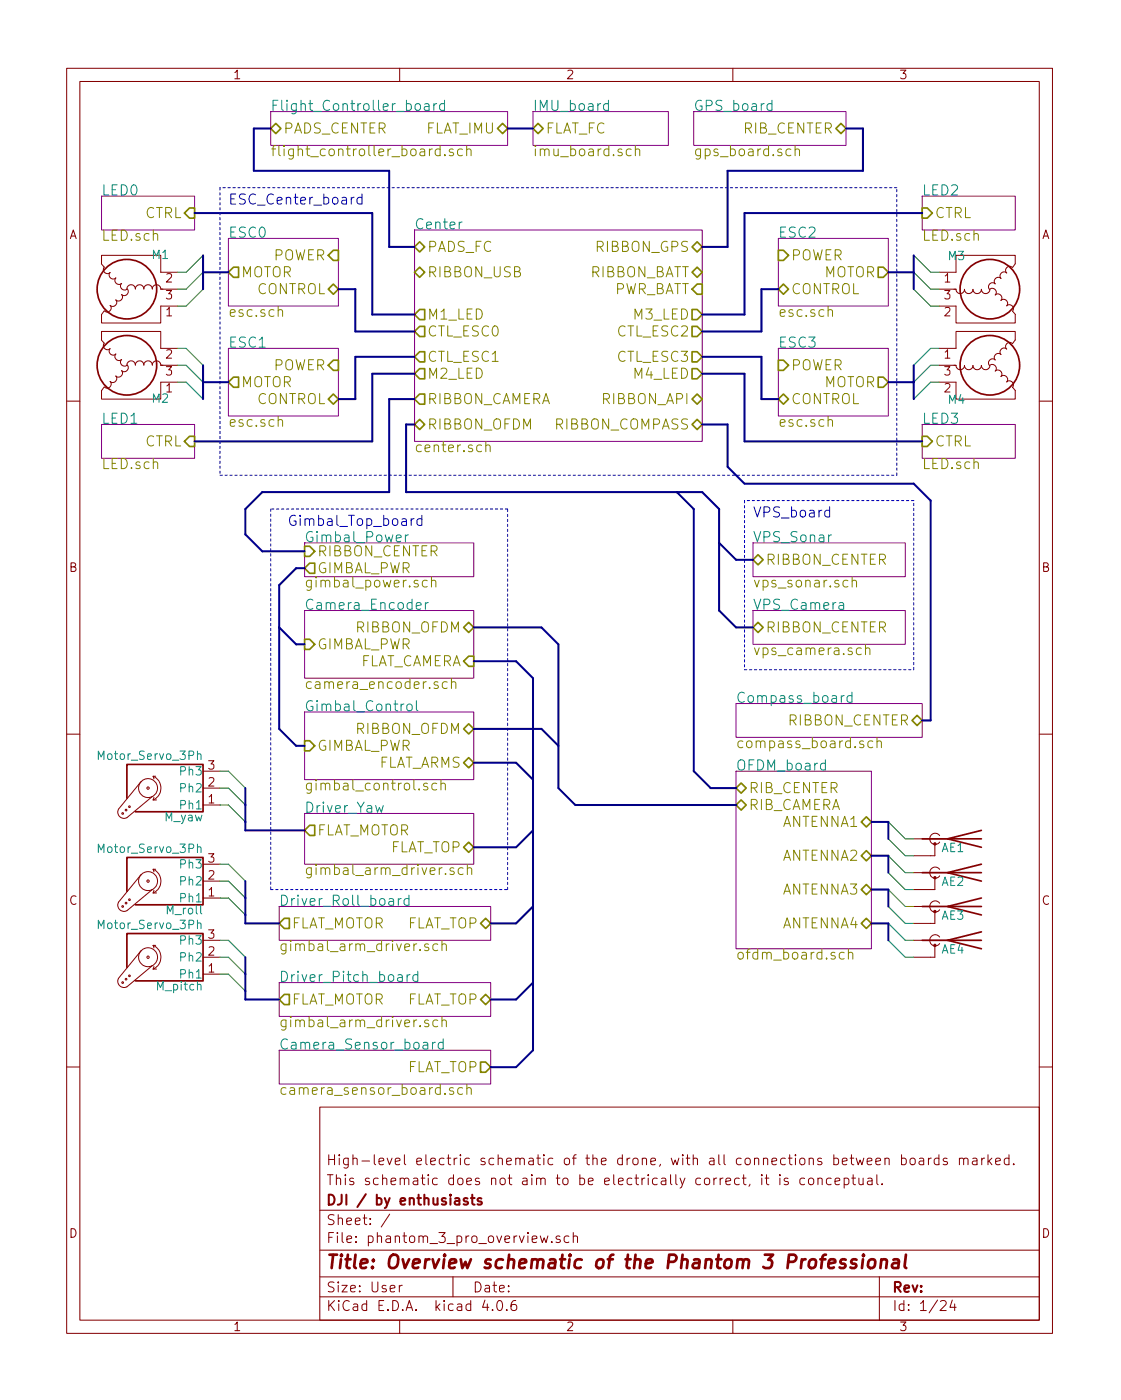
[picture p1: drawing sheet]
<svg xmlns="http://www.w3.org/2000/svg" width="168mm" height="210mm" viewBox="0 0 168 210" stroke-linecap="round" stroke-linejoin="round" font-family="sans-serif">
<g fill="none" stroke="#840000" stroke-width=".15">
<path d="M10 10.3h148v189.9h-148zM12 12.2h144v186.1h-144zM60 10.3v1.9M110 10.3v1.9M15.2 39.6l.4 .5a.62 .62 0 0 0 .1 .8 .62 .62 0 0 0 .8 0M15.2 39.6v-1.3h8.9v2.6h2.6M15.2 51l.4 .6M15.2 51v-1.2h8.9v2.5h2.6M15.6 51.5a.62 .62 0 0 0 .1 .8 .62 .62 0 0 0 .8 .1M16.5 52.3a.62 .62 0 0 0 .1 .9 .62 .62 0 0 0 .8 0M16.5 40.9a.62 .62 0 0 0 .1 .8 .62 .62 0 0 0 .8 .1M16.6 57.3a.62 .62 0 0 1-.1 .8 .62 .62 0 0 1-.8 0"/>
<path d="M16.6 45.9a.62 .62 0 0 1-.1 .8 .62 .62 0 0 1-.8 0M17.4 53.2a.62 .62 0 0 0 0 .8 .62 .62 0 0 0 .9 0M17.4 41.7a.62 .62 0 0 0 0 .8 .62 .62 0 0 0 .9 .1M17.4 56.5a.62 .62 0 0 1-.1 .8 .62 .62 0 0 1-.8 0M17.4 45a.62 .62 0 0 1-.1 .8 .62 .62 0 0 1-.8 .1M18.2 54a.62 .62 0 0 0 .1 .8 .62 .62 0 0 0 .8 0M18.2 42.6a.62 .62 0 0 0 .1 .8 .62 .62 0 0 0 .8 0M18.3 55.6a.62 .62 0 0 1-.1 .9 .62 .62 0 0 1-.8 0M18.3 44.2a.62 .62 0 0 1-.1 .8 .62 .62 0 0 1-.8 .1M19 54.8a.63 .63 0 0 1 .7-.6 .63 .63 0 0 1 .6 .6 .63 .63 0 0 1 .7-.6 .63 .63 0 0 1 .6 .6 .63 .63 0 0 1 .6-.6 .63 .63 0 0 1 .7 .6 .63 .63 0 0 1 .6-.6 .63 .63 0 0 1 .6 .6l.4 .1M19 43.4a.63 .63 0 0 1 .7-.6 .63 .63 0 0 1 .6 .6 .63 .63 0 0 1 .7-.6 .63 .63 0 0 1 .6 .6 .63 .63 0 0 1 .6-.6 .63 .63 0 0 1 .7 .6 .63 .63 0 0 1 .6-.6 .63 .63 0 0 1 .6 .6M19.1 54.8a.62 .62 0 0 1 0 .8 .62 .62 0 0 1-.9 .1"/>
<path d="M19.1 43.4a.62 .62 0 0 1 0 .8 .62 .62 0 0 1-.9 0M24.1 43.4h2.6M24.1 54.9h2.6M24.1 43.4h.4M26.7 57.4h-2.6v2.5h-8.9v-1.2l.4-.6M26.7 46h-2.6v2.5h-8.9v-1.3l.4-.5M141 46h2.5v2.5h8.9v-1.3M141 57.4h2.5v2.5h8.9v-1.2M141 43.4h2.5M141 54.9h2.5M143.2 43.4l.3 .1a.63 .63 0 0 0 .6 .6 .63 .63 0 0 0 .7-.6 .63 .63 0 0 0 .6 .6 .63 .63 0 0 0 .6-.6 .63 .63 0 0 0 .7 .6 .63 .63 0 0 0 .6-.6 .63 .63 0 0 0 .7 .6 .63 .63 0 0 0 .6-.6M143.2 54.9h.3"/>
<path d="M143.5 54.9a.63 .63 0 0 0 .6 .6 .63 .63 0 0 0 .7-.6 .63 .63 0 0 0 .6 .6 .63 .63 0 0 0 .6-.6 .63 .63 0 0 0 .7 .6 .63 .63 0 0 0 .6-.6 .63 .63 0 0 0 .7 .6 .63 .63 0 0 0 .6-.6M148.5 43.5a.62 .62 0 0 1 .9 0 .62 .62 0 0 1 0 .8M148.5 54.9a.62 .62 0 0 1 .9 0 .62 .62 0 0 1 0 .8M149.4 44.3a.62 .62 0 0 1 .8 0 .62 .62 0 0 1 .1 .8M149.4 55.7a.62 .62 0 0 1 .8 0 .62 .62 0 0 1 .1 .9M149.4 42.6a.62 .62 0 0 0-.8 0 .62 .62 0 0 0-.1 .9M149.4 54a.62 .62 0 0 0-.8 .1 .62 .62 0 0 0-.1 .8M150.2 45.1a.62 .62 0 0 1 .9 0 .62 .62 0 0 1 0 .8M150.2 56.5a.62 .62 0 0 1 .9 .1 .62 .62 0 0 1 0 .8M150.3 41.8a.62 .62 0 0 0-.8 0 .62 .62 0 0 0-.1 .8M150.3 53.2a.62 .62 0 0 0-.8 .1 .62 .62 0 0 0-.1 .8M151.1 45.9a.62 .62 0 0 1 .8 0 .62 .62 0 0 1 .1 .9"/>
<path d="M151.1 57.3a.62 .62 0 0 1 .8 .1 .62 .62 0 0 1 .1 .8l.4 .5M151.1 41a.62 .62 0 0 0-.8 0 .62 .62 0 0 0-.1 .8M151.1 52.4a.62 .62 0 0 0-.8 0 .62 .62 0 0 0-.1 .9M152 40.2a.62 .62 0 0 0-.8 0 .62 .62 0 0 0-.1 .8M152 51.6a.62 .62 0 0 0-.8 0 .62 .62 0 0 0-.1 .8M152 40.2l.4-.6v-1.3h-8.9v2.6h-2.5M152 51.6l.4-.6v-1.2h-8.9v2.5h-2.5M152 46.7l.4 .5M10 60.2h2M156 60.2h2M10 110.3h2M21.2 117.3l-3.4 4.2a.95 .95 0 0 0 .2 1.1 .95 .95 0 0 0 1 .2l3.9-3.2"/>
<path d="M23 116.6a1.94 1.94 0 0 1 1.2 1.8 1.94 1.94 0 0 1-1.2 1.7M23 116.6h.4M23 116.6l.1 .4M23.1 119.8l-.1 .3M30.5 118.4h2.5M30.5 115.8h2.5M156 110.3h2M21.2 131.3l-3.4 4.2a.95 .95 0 0 0 .2 1.1 .95 .95 0 0 0 1 .2l3.9-3.2M23 130.6a1.94 1.94 0 0 1 1.2 1.7 1.94 1.94 0 0 1-1.2 1.8M23 120.1h.5M23 130.6h.4M23 130.6l.1 .3"/>
<path d="M23 134.1h.5M23.1 133.7l-.1 .4M30.5 120.9h2.5M30.5 134.9h2.5M30.5 132.3h2.5M30.5 129.8h2.5M137.2 126h5M137.2 131.1h5M137.2 136.1h5M140.3 126.7v1.8h-3.1M140.3 131.8v1.8h-3.1M140.3 136.9v1.8h-3.1"/>
<path d="M141 125.5a.82 .82 0 0 0-1.2-.1 .82 .82 0 0 0 0 1.2 .82 .82 0 0 0 1.2-.1M141 130.6a.82 .82 0 0 0-1.2-.1 .82 .82 0 0 0 0 1.2 .82 .82 0 0 0 1.2-.2M141 135.7a.82 .82 0 0 0-1.2-.2 .82 .82 0 0 0 0 1.2 .82 .82 0 0 0 1.2-.1M21.2 142.7l-3.4 4.2a.95 .95 0 0 0 .2 1.1 .95 .95 0 0 0 1 .2l3.9-3.2M23 142a1.94 1.94 0 0 1 1.2 1.8 1.94 1.94 0 0 1-1.2 1.7M23 142h.4M23 142l.1 .4M23 145.5h.5M23.1 145.2l-.1 .3M30.5 141.2h2.5M30.5 143.8h2.5M30.5 146.3h2.5"/>
<path d="M137.2 141.2h5M140.3 142v1.8h-3.1M141 140.7a.82 .82 0 0 0-1.2-.1 .82 .82 0 0 0 0 1.2 .82 .82 0 0 0 1.2-.1M10 160.2h2M48 166.3h108v32h-108zM114.4 176.4l-.1 .1 .1 .1v-.1v-.1v.2M114.4 176.9v1M114.9 176.9h.5M115.1 176.4v1.3l.2 .2h.1M117.1 176.4l-.1 .1 .1 .1v-.1v-.1v.2M117.1 176.9v1M118.3 177a.37 .37 0 0 0-.6 .1l.1 .3 .5 .1 .1 .1-.3 .3-.4-.1"/>
<path d="M120.8 177l-.5-.1-.2 .3v.6l.2 .1 .5-.1M121.4 177.1a.41 .41 0 0 1 .7 .1v.4a.41 .41 0 0 1-.3 .3 .41 .41 0 0 1-.4-.3zM122.8 177.1a.38 .38 0 0 1 .6 0v.8M122.8 176.9v1M124.8 177l-.5-.1-.2 .3v.6l.2 .1 .5-.1M125.3 177.4l.8-.1-.1-.3-.4-.1-.3 .2 .1 .7 .2 .1 .4-.1M126.7 177a.48 .48 0 0 1 .7 .1v.1v.6a.48 .48 0 0 1-.7 0M126.7 176.9v1.5M127.9 176.9h.5M128.1 176.4v1.3l.2 .2h.1M128.9 176.9l.1 .9a.4 .4 0 0 0 .6 0M129.6 176.9v1"/>
<path d="M130.2 174.4l.7-.1-.1-.3-.4-.1-.2 .2 .1 .7 .1 .1 .4-.1M130.3 177l.1-.1 .5 .1v.9M130.9 177.3l-.5 .1-.2 .2 .1 .2 .1 .1 .5-.1M131.5 174.4l.7-.1-.1-.3-.4-.1-.2 .2v.7l.2 .1 .4-.1M131.6 176.4v1.3l.2 .2M132.4 177.8h.1l-.1 .1-.1-.1h.1v.1M132.8 174.1a.38 .38 0 0 1 .7 0v.8M132.8 173.9v1M135.3 174a.48 .48 0 0 1 .7 .1v.1v.6a.48 .48 0 0 1-.7 0M135.3 173.4v1.5M136.7 174.1a.41 .41 0 0 1 .7 .1v.4a.41 .41 0 0 1-.4 .3 .41 .41 0 0 1-.4-.3zM138 174l.2-.1 .4 .1 .1 .9"/>
<path d="M138.7 174.3l-.5 .1-.3 .2 .1 .2 .2 .1 .5-.1M139.4 173.9v1M139.8 173.9l-.3 .1-.1 .2M140.9 174l-.4-.1-.3 .3 .1 .6 .2 .1 .4-.1M140.9 173.4v1.5M142.2 174a.37 .37 0 0 0-.6 .1l.1 .3 .5 .1v.1l-.2 .3-.4-.1M144 174.1a.38 .38 0 0 1 .7 0v.8M144 173.9v1M144.7 174.1a.36 .36 0 0 1 .3-.2 .36 .36 0 0 1 .3 .2v.8M146 174l.2-.1 .4 .1 .1 .9M146.7 174.3l-.5 .1-.3 .2 .1 .2 .2 .1 .5-.1M147.4 173.9v1"/>
<path d="M147.8 173.9l-.3 .1-.1 .2M148.3 173.4v1.5M148.5 174.4l.4 .5M148.9 173.9l-.6 .6M149.5 174.4l.7-.1-.1-.3-.4-.1-.2 .2v.7l.2 .1 .4-.1M151.5 174l-.5-.1-.3 .3 .1 .6 .2 .1 .5-.1M151.5 173.4v1.5M152.2 174.8v.1l-.1-.1h.1v.1M156 160.2h2M48 194.8h108M48 191.8h108M48 187.8h108"/>
<path d="M48 181.8h108M58.5 182.3l-1.3 2M59.9 193v1M60 198.3v1.9M60.4 193l-.3 .1-.2 .2M68 191.8v3M72.8 195.2l-.4 1.1h1M73.9 196.7h.1l-.1 .1v-.1v.1M74.7 195.5a.35 .35 0 0 1 .4-.2 .35 .35 0 0 1 .3 .3 .77 .77 0 0 1-.5 1.2 .9 .9 0 0 1-.2-1.3zM76.1 196.7v.1l-.1-.1h.1v.1M77.4 195.3a.59 .59 0 0 0-.7 .7l.1 .7 .2 .1 .5-.1 .1-.5-.2-.2-.4-.1-.3 .3M81.1 185.6l.3 1 .3-.7 .3 .7 .2-1"/>
<path d="M82.8 186.5h.1l-.1 .1v-.1v.1M84 185.7a.37 .37 0 0 0-.5 .1v.2l.5 .2 .1 .1-.2 .3-.4-.1M85.4 185.7l-.4-.1-.3 .3 .1 .6 .2 .1 .4-.1M86.1 185.7a.38 .38 0 0 1 .6 .1v.8M86.1 185.1v1.5M110 198.3v1.9M132 191.8v6.5M141.2 195.5l.2-.2 .5 .1a.37 .37 0 0 1 .1 .6l-.9 .8h.9M143 195.2l-.4 1.1h.9M143.3 195.8v1"/>
<circle cx="22.2" cy="118.4" r=".18"/>
<circle cx="22.2" cy="118.4" r="1.42"/>
<circle cx="18.4" cy="136.1" r=".13"/>
<circle cx="18.4" cy="122.2" r=".13"/>
<circle cx="18.9" cy="135.6" r=".13"/>
<circle cx="18.9" cy="121.7" r=".13"/>
<circle cx="19.4" cy="135.1" r=".13"/>
<circle cx="19.4" cy="121.2" r=".13"/>
<circle cx="22.2" cy="132.3" r=".18"/>
<circle cx="22.2" cy="132.3" r="1.42"/>
<circle cx="18.4" cy="147.6" r=".13"/>
<circle cx="18.9" cy="147.1" r=".13"/>
<circle cx="19.4" cy="146.6" r=".13"/>
<circle cx="22.2" cy="143.8" r=".18"/>
<circle cx="22.2" cy="143.8" r="1.42"/>
</g>
<path d="M126.9 189.2l-.4-.1-.2 .1-.2 .3 .3 .3 .4 .1 .1 .3-.1 .1-.2 .1-.6-.1M128.6 189.2l-.5-.1-.2 .1-.1 .3 .2 .3 .5 .1v.3l-.1 .1-.2 .1-.5-.1M129.5 189.1l-.1 1.3M129.6 188.4l-.1 .1 .1 .1 .1-.1-.1-.1v.2M130.5 189.3a.51 .51 0 0 1 .5-.2 .51 .51 0 0 1 .4 .4l-.1 .6a.54 .54 0 0 1-.5 .4 .54 .54 0 0 1-.5-.4zM132.3 189.3a.52 .52 0 0 1 .8 .1l-.1 1M132.3 189.1l-.1 1.3M134.1 189.2l.2-.1 .6 .1 .1 .2-.2 1M134.9 189.6l-.7 .1a.4 .4 0 0 0-.3 .3 .4 .4 0 0 0 .2 .4l.7-.1M136 188.4l-.2 1.8 .2 .2" fill="none" stroke="#840000" stroke-width=".41"/>
<path d="M70.7 179.9h.5M70.9 179.4v1.3l.2 .2h.1M70.2 180a.37 .37 0 0 0-.6 .1l.1 .3 .5 .1 .1 .1-.3 .3-.4-.1M72.3 180a.37 .37 0 0 0-.6 .1l.1 .3 .5 .1v.1l-.2 .3-.4-.1" fill="none" stroke="#840000" stroke-width=".3"/>
<g fill="none" stroke="#840084" stroke-width=".15">
<path d="M40.6 16.8h35.6v5h-35.6zM80 16.8h20.3v5h-20.3zM104.1 16.8h22.9v5h-22.9zM15.2 29.5h14v5h-14zM34.3 35.8h16.5v10.2h-16.5zM62.2 34.5h43.2v31.8h-43.2zM116.8 35.8h16.5v10.2h-16.5zM138.4 29.5h14v5h-14zM34.3 52.3h16.5v10.2h-16.5zM116.8 52.3h16.5v10.2h-16.5zM15.2 63.7h14v5.1h-14zM138.4 63.7h14v5.1h-14z"/>
<path d="M45.7 91.7h25.4v10.1h-25.4zM45.7 81.5h25.4v5.1h-25.4zM113 81.5h22.9v5.1h-22.9zM113 91.7h22.9v5.1h-22.9zM45.7 106.9h25.4v10.2h-25.4zM110.5 105.7h27.9v5h-27.9zM110.5 115.8h20.3v26.7h-20.3zM41.9 136.1h31.8v5.1h-31.8zM45.7 122.2h25.4v7.6h-25.4zM41.9 147.6h31.8v5h-31.8zM41.9 157.7h31.8v5.1h-31.8z"/>
</g>
<g fill="none" stroke="#008484" stroke-width=".15">
<path d="M63.8 15.6h.1h.4l.1 1M64.4 15.9l-.5 .1a.3 .3 0 0 0-.2 .3 .3 .3 0 0 0 .2 .3l.5-.1M65.1 15.6v1M65.6 15.6h-.3l-.2 .3M66.7 15.6a.48 .48 0 0 0-.6 .1l-.1 .6a.48 .48 0 0 0 .7 .2M66.7 15.1v1.5M91.3 15.6a.48 .48 0 0 0-.6 .1l-.1 .6a.48 .48 0 0 0 .7 .2M91.3 15.1v1.5M115.9 15.6a.48 .48 0 0 0-.7 .1l-.1 .6a.48 .48 0 0 0 .8 .2M115.9 15.1v1.5M69.4 33.3l-.3 .1-.2 .2M60.9 80.3v1.1"/>
<path d="M61.3 80.3l-.3 .1-.1 .2M62.5 91l.7-.1-.1-.3-.4-.1-.2 .2 .1 .7 .1 .1 .4-.1M63.9 90.5v1M64.3 90.5l-.3 .1-.1 .2M29.6 113.3l.2-.1 .3 .1 .1 .8M61.1 105.9a.42 .42 0 0 1 .5-.2 .42 .42 0 0 1 .3 .3l-.1 .6a.42 .42 0 0 1-.7-.1zM62.5 105.2v1.3l.2 .3M126.7 104.5h-.3l-.1 .3M127.9 104.5a.48 .48 0 0 0-.7 .1v.6a.48 .48 0 0 0 .7 .2M127.9 104v1.5M29.6 127.3l.2-.1h.3l.1 .8M29.6 138.7l.2-.1 .3 .1 .1 .8"/>
<path d="M56.4 121l.3 1 .2-.7 .4 .7 .2-1M59.8 134.9v1.1M60.2 134.9l-.3 .1-.1 .2M61.4 135a.48 .48 0 0 0-.7 .1v.6a.48 .48 0 0 0 .7 .2M61.4 134.4v1.6M61.1 146.4v1M61.5 146.4l-.2 .1-.2 .2M62.7 146.5a.48 .48 0 0 0-.6 0l-.1 .6a.48 .48 0 0 0 .7 .2M62.7 145.9v1.5M64.9 156.5v1.1M65.4 156.5l-.3 .1-.2 .2M66.5 156.6a.48 .48 0 0 0-.6 .1l-.1 .6a.48 .48 0 0 0 .7 .2"/>
<path d="M66.5 156v1.6"/>
</g>
<g fill="none" stroke="#848400" stroke-width=".15">
<path d="M66.8 23.2l.1 .1-.1 .1-.1-.1 .1-.1v.2M68 22.4h-.3l-.3 .2 .1 .2 .5 .2 .1 .1-.1 .2-.1 .1-.5-.1M69.4 22.4a.48 .48 0 0 0-.6 .1l-.1 .6a.48 .48 0 0 0 .7 .2M70.1 22.5a.38 .38 0 0 1 .6 .1v.8M70.1 21.9v1.5M94.7 22.4a.48 .48 0 0 0-.6 .1l-.1 .6a.48 .48 0 0 0 .7 .2M95.4 22.5a.38 .38 0 0 1 .6 .1v.8M95.4 21.9v1.5M118.7 22.4a.48 .48 0 0 0-.6 .1l-.1 .6a.48 .48 0 0 0 .7 .2M119.4 22.5a.38 .38 0 0 1 .6 .1v.8M119.4 21.9v1.5M41.8 46.7a.38 .38 0 0 1 .6 0v.8"/>
<path d="M124.3 46.7a.38 .38 0 0 1 .7 0v.8M41.8 63.2a.38 .38 0 0 1 .6 0v.8M72.9 67a.38 .38 0 0 1 .7 .1v.7M72.9 66.3v1.5M124.3 63.2a.38 .38 0 0 1 .7 0v.8M64.1 87.2a.48 .48 0 0 0-.6 .1l-.1 .6a.48 .48 0 0 0 .7 .2M64.8 87.3a.38 .38 0 0 1 .6 .1v.8M64.8 86.6v1.6M127.9 87.3a.38 .38 0 0 1 .7 .1v.8M127.9 86.6v1.6M129.3 97.4a.48 .48 0 0 0-.7 .1l-.1 .5a.48 .48 0 0 0 .8 .2M129.9 97.5a.38 .38 0 0 1 .7 0v.8"/>
<path d="M129.9 96.8v1.5M64.2 117.7l-.4-.1-.2 .3 .1 .2 .5 .1v.2v.2h-.2h-.4M65.6 117.7a.48 .48 0 0 0-.7 .1l-.1 .6a.48 .48 0 0 0 .8 .2M66.2 117.8a.38 .38 0 0 1 .7 .1v.7M66.2 117.1v1.5M67.1 102.5a.48 .48 0 0 0-.6 0l-.1 .6a.48 .48 0 0 0 .7 .2M67.8 102.5a.38 .38 0 0 1 .6 .1v.8M67.8 101.9v1.5M131 111.3a.48 .48 0 0 0-.6 .1l-.1 .6a.48 .48 0 0 0 .7 .2M131.6 111.4a.38 .38 0 0 1 .7 .1v.8M131.6 110.8v1.5M68.1 130.4l-.3-.1-.3 .3 .1 .2 .5 .1 .1 .2-.1 .2h-.1h-.5"/>
<path d="M69.5 130.4a.48 .48 0 0 0-.6 .1l-.1 .6a.48 .48 0 0 0 .7 .2M70.2 130.5a.38 .38 0 0 1 .6 .1v.7M70.2 129.8v1.5M64.3 153.3l-.3-.1-.3 .2 .1 .2 .5 .2 .1 .1-.1 .2-.1 .1-.5-.1M64.3 141.8h-.3l-.3 .2 .1 .2 .5 .1 .1 .2-.1 .2-.1 .1-.5-.1M65.7 153.3a.48 .48 0 0 0-.7 0v.6a.48 .48 0 0 0 .7 .2M65.7 141.8a.48 .48 0 0 0-.7 .1v.6a.48 .48 0 0 0 .7 .2M66.3 153.3a.38 .38 0 0 1 .7 .1v.8M66.3 141.9a.38 .38 0 0 1 .7 .1v.8M66.3 141.2v1.6M66.3 152.7v1.5M126.7 143.1a.48 .48 0 0 0-.6 .1l-.1 .6a.48 .48 0 0 0 .7 .2"/>
<path d="M127.4 143.2a.38 .38 0 0 1 .6 .1v.7M127.4 142.5v1.5M68 163.4l-.3-.1-.2 .3v.2l.5 .1 .1 .2-.1 .2-.1 .1-.4-.1M69.4 163.4a.48 .48 0 0 0-.6 .1l-.1 .6a.48 .48 0 0 0 .7 .2M70.1 163.5a.38 .38 0 0 1 .6 .1v.8M70.1 162.8v1.6"/>
</g>
<g fill="none" stroke="#848400" stroke-width=".25">
<path d="M40.6 19.3l.8-.8 .8 .8-.8 .8zM74.7 19.3l.7-.8 .8 .8-.8 .8zM80 19.3l.8-.8 .7 .8-.7 .8zM125.5 19.3l.7-.8 .8 .8-.8 .8zM28.4 31.2h.8v1.6h-.8l-.7-.8zM50 37.6h.8v1.5h-.8l-.7-.8zM62.2 37.1l.8-.8 .8 .8-.8 .7zM103.9 37.1l.7-.8 .8 .8-.8 .7zM116.8 37.6h.8l.8 .7-.8 .8h-.8zM138.4 31.2h.8l.8 .8-.8 .8h-.8zM34.3 57.4l.8-.8h.7v1.6h-.7zM35.1 40.1h.7v1.6h-.7l-.8-.8z"/>
<path d="M49.3 43.4l.7-.7 .8 .7-.8 .8zM49.3 59.9l.7-.7 .8 .7-.8 .8zM50 54.1h.8v1.5h-.8l-.7-.7zM62.2 59.9l.8-.7h.8v1.5h-.8zM63 40.1l.8 .8-.8 .8-.8-.8zM63 46.5h.8v1.5h-.8l-.8-.8zM63 49h.8v1.5h-.8l-.8-.7zM63 55.4h.8v1.5h-.8l-.8-.8zM63 52.8h.8v1.6h-.8l-.8-.8zM103.9 59.9l.7-.7 .8 .7-.8 .8zM103.9 46.5h.7l.8 .7-.8 .8h-.7zM103.9 49h.7l.8 .8-.8 .7h-.7z"/>
<path d="M103.9 55.4h.7l.8 .7-.8 .8h-.7zM103.9 52.8h.7l.8 .8-.8 .8h-.7zM104.6 40.1l.8 .8-.8 .8-.7-.8zM104.6 42.7h.8v1.5h-.8l-.7-.8zM116.8 59.9l.8-.7 .8 .7-.8 .8zM116.8 54.1h.8l.8 .8-.8 .7h-.8zM117.6 42.7l.8 .7-.8 .8-.8-.8zM131.8 40.1h.8l.7 .8-.7 .8h-.8zM131.8 56.6h.8l.7 .8-.7 .8h-.8zM27.7 66.3l.7-.8h.8v1.6h-.8zM63 63l.8 .7-.8 .8-.8-.8zM104.6 63l.8 .7-.8 .8-.7-.8z"/>
<path d="M138.4 65.5h.8l.8 .8-.8 .8h-.8zM45.7 96h.8l.7 .8-.7 .7h-.8zM45.7 82h.8l.7 .8-.7 .8h-.8zM46.5 84.6h.7v1.5h-.7l-.8-.8zM69.6 94.2l.8-.7 .7 .7-.7 .8zM70.4 98.5h.7v1.6h-.7l-.8-.8zM113 84.1l.8-.8 .8 .8-.8 .7zM113 94.2l.8-.7 .8 .7-.8 .8zM45.7 111.2h.8l.7 .8-.7 .8h-.8zM69.6 114.5l.8-.7 .7 .7-.7 .8zM69.6 109.5l.8-.8 .7 .8-.7 .7zM110.5 118.4l.8-.8 .7 .8-.7 .7z"/>
<path d="M136.9 108.2l.8-.8 .7 .8-.7 .8zM42.7 137.9h.7v1.5h-.7l-.8-.7zM46.5 123.9h.7v1.6h-.7l-.8-.8zM69.6 127.2l.8-.7 .7 .7-.7 .8zM72.1 138.7l.8-.8 .8 .8-.8 .7zM110.5 120.9l.8-.8 .7 .8-.7 .8zM129.3 123.4l.7-.7 .8 .7-.8 .8zM129.3 128.5l.7-.7 .8 .7-.8 .8zM129.3 133.6l.7-.8 .8 .8-.8 .8zM130 137.9l.8 .8-.8 .7-.7-.7zM42.7 149.3h.7v1.6h-.7l-.8-.8zM72.1 150.1l.8-.8 .8 .8-.8 .8z"/>
<path d="M72.1 159.5h.8l.8 .8-.8 .7h-.8z"/>
</g>
<path d="M54.3 29.7a.48 .48 0 0 0-.6 .1l-.1 .6a.48 .48 0 0 0 .7 .2M54.3 29.1v1.6M62.2 77.9l-.3 .1-.2 .2M63.3 78a.48 .48 0 0 0-.6 0l-.1 .6a.48 .48 0 0 0 .7 .2M63.3 77.4v1.5M124.5 76.7a.48 .48 0 0 0-.6 .1l-.1 .6a.48 .48 0 0 0 .7 .2M124.5 76.1v1.5" fill="none" stroke="#0000c2" stroke-width=".15"/>
<g fill="none" stroke="#840000" stroke-width=".25">
<path d="M19 119.9v-5.1h11.5v7.1h-10.2M19 133.9v-5.1h11.5v7.1h-10.2M138.4 126h8.9M138.4 131.1h8.9M138.4 136.1h8.9M147.3 124.7l-5.1 1.3 5.1 1.2M147.3 129.8l-5.1 1.3 5.1 1.2M147.3 134.9l-5.1 1.2 5.1 1.3M147.3 139.9l-5.1 1.3 5.1 1.3M19 145.3v-5.1h11.5v7.1h-10.2M138.4 141.2h8.9"/>
<circle cx="19" cy="43.4" r="4.5"/>
<circle cx="19" cy="54.9" r="4.5"/>
<circle cx="148.6" cy="54.9" r="4.5"/>
<circle cx="148.6" cy="43.4" r="4.5"/>
</g>
<g fill="none" stroke="#008400" stroke-width=".15">
<path d="M30.5 38.3l-2.6 2.6h-1.2M137.2 38.3l2.5 2.6h1.3M26.7 57.4h1.2l2.6 2.5M26.7 54.9h1.2l2.6 2.5M26.7 52.3h1.2l2.6 2.6M30.5 40.9l-2.6 2.5h-1.2M30.5 43.4l-2.6 2.6h-1.2M137.2 40.9l2.5 2.5h1.3M137.2 43.4l2.5 2.6h1.3M141 57.4h-1.3l-2.5 2.5M141 54.9h-1.3l-2.5 2.5M141 52.3h-1.3l-2.5 2.6"/>
<path d="M33 118.4h1.3l2.5 2.5M33 115.8h1.3l2.5 2.6M33 134.9h1.3l2.5 2.5M33 132.3h1.3l2.5 2.6M33 129.8h1.3l2.5 2.5M33 120.9h1.3l2.5 2.5M133.3 123.4l2.6 2.6h1.3M133.3 126l2.6 2.5h1.3M133.3 128.5l2.6 2.6h1.3M133.3 131.1l2.6 2.5h1.3M133.3 133.6l2.6 2.5h1.3M133.3 136.1l2.6 2.6h1.3"/>
<path d="M133.3 138.7l2.6 2.5h1.3M33 146.3h1.3l2.5 2.5M33 143.8h1.3l2.5 2.5M33 141.2h1.3l2.5 2.6M133.3 141.2l2.6 2.6h1.3"/>
</g>
<g fill="none" stroke="#000084" stroke-width=".3">
<path d="M40.6 19.3h-2.5v6.3h20.3v11.5h3.8M76.2 19.3h3.8M127 19.3h2.5v6.3h-20.3v11.5h-3.8M29.2 32h26.7v15.2h6.3M30.5 38.3v5.1M137.2 38.3v5.1M138.4 32h-26.6v15.2h-6.4M30.5 57.4h3.8M30.5 40.9h3.8M30.5 54.9v5M50.8 43.4h2.5v6.4h8.9M62.2 59.9h-3.8v14h-19l-2.6 2.5v3.9l2.6 2.5h6.3"/>
<path d="M62.2 53.6h-8.9v6.3h-2.5M62.2 56.1h-6.3v10.2h-26.7M105.4 53.6h8.9v6.3h2.5M105.4 56.1h6.4v10.2h26.6M116.8 43.4h-2.5v6.4h-8.9M133.3 57.4h3.9M133.3 40.9h3.9M137.2 54.9v5M62.2 63.7h-1.2v10.2h44.4l2.5 2.5v15.3l2.6 2.5h2.5M101.6 73.9l2.5 2.5v39.4l2.6 2.6h3.8M105.4 63.7h3.8v6.4l2.6 2.5h25.4l2.5 2.6v33h-1.3M41.9 94.2l2.5 2.6h1.3"/>
<path d="M45.7 85.3h-1.3l-2.5 2.6v21.6l2.5 2.5h1.3M71.1 99.3h6.4l2.5 2.5v55.9l-2.5 2.6h-3.8M71.1 94.2h10.2l2.5 2.6v21.6l2.6 2.5h24.1M107.9 81.5l2.6 2.6h2.5M36.8 118.4v6.3h8.9M71.1 114.5h6.4l2.5 2.6M71.1 109.5h10.2l2.5 2.5M36.8 132.3v6.4h5.1M80 124.7l-2.5 2.5h-6.4M80 136.1l-2.5 2.6h-3.8M130.8 138.7h2.5v2.5M130.8 123.4h2.5v2.6"/>
<path d="M130.8 128.5h2.5v2.6M130.8 133.6h2.5v2.5M36.8 143.8v6.3h5.1M80 147.6l-2.5 2.5h-3.8"/>
</g>
<g fill="#840000" stroke="#840000" stroke-width=".15">
<circle cx="140.3" cy="126.7" r=".18"/>
<circle cx="140.3" cy="131.8" r=".18"/>
<circle cx="140.3" cy="136.9" r=".18"/>
<circle cx="140.3" cy="142" r=".18"/>
</g>
<path d="M33 28.2v43.2M134.6 28.2h-101.6M33 71.4h101.6M40.6 76.4v57.2M76.2 76.4h-35.6M111.8 75.2v25.4M134.6 71.4v-43.2M137.2 75.2h-25.4M111.8 100.6h25.4M137.2 100.6v-25.4M40.6 133.6h35.6M76.2 133.6v-57.2" fill="none" stroke="#0000c2" stroke-width=".15" stroke-dasharray=".3 .4"/>
<text font-size="2.8" fill="#840000" x="49" y="190.5">Title: Overview schematic of the Phantom 3 Professional</text>
<g font-size="2.1" fill="#008484">
<text x="40.6" y="16.7">Flight_Controller_board</text>
<text x="80" y="16.7">IMU_board</text>
<text x="104.1" y="16.7">GPS_board</text>
<text x="15.2" y="29.4">LED0</text>
<text x="138.4" y="29.4">LED2</text>
<text x="34.3" y="35.7">ESC0</text>
<text x="62.2" y="34.4">Center</text>
<text x="116.8" y="35.7">ESC2</text>
<text x="34.3" y="52.2">ESC1</text>
<text x="116.8" y="52.2">ESC3</text>
<text x="15.2" y="63.6">LED1</text>
<text x="138.4" y="63.6">LED3</text>
<text x="45.7" y="81.4">Gimbal_Power</text>
<text x="113" y="81.4">VPS_Sonar</text>
<text x="45.7" y="91.6">Camera_Encoder</text>
<text x="113" y="91.6">VPS_Camera</text>
<text x="45.7" y="106.8">Gimbal_Control</text>
<text x="110.5" y="105.6">Compass_board</text>
<text x="110.5" y="115.7">OFDM_board</text>
<text x="45.7" y="122.1">Driver_Yaw</text>
<text x="41.9" y="136">Driver_Roll_board</text>
<text x="41.9" y="147.5">Driver_Pitch_board</text>
<text x="41.9" y="157.6">Camera_Sensor_board</text>
</g>
<g font-size="2.1" fill="#848400">
<text x="40.6" y="23.5">flight_controller_board.sch</text>
<text x="42.6" y="20.1">PADS_CENTER</text>
<text x="63.8" y="20.1">FLAT_IMU</text>
<text x="80" y="23.5">imu_board.sch</text>
<text x="81.9" y="20.1">FLAT_FC</text>
<text x="104.1" y="23.5">gps_board.sch</text>
<text x="111.5" y="20.1">RIB_CENTER</text>
<text x="21.6" y="32.8">CTRL</text>
<text x="140.4" y="32.8">CTRL</text>
<text x="15.2" y="36.2">LED.sch</text>
<text x="36.2" y="41.7">MOTOR</text>
<text x="40.8" y="39.1">POWER</text>
<text x="64.2" y="37.8">PADS_FC</text>
<text x="64.2" y="41.7">RIBBON_USB</text>
<text x="88.3" y="41.7">RIBBON_BATT</text>
<text x="89.4" y="37.8">RIBBON_GPS</text>
<text x="118.8" y="39.1">POWER</text>
<text x="123.5" y="41.7">MOTOR</text>
<text x="138.4" y="36.2">LED.sch</text>
<text x="34.3" y="47.6">esc.sch</text>
<text x="38.4" y="44.2">CONTROL</text>
<text x="91.7" y="44.2">PWR_BATT</text>
<text x="116.8" y="47.6">esc.sch</text>
<text x="118.8" y="44.2">CONTROL</text>
<text x="64.2" y="48">M1_LED</text>
<text x="64.2" y="50.5">CTL_ESC0</text>
<text x="92.6" y="50.5">CTL_ESC2</text>
<text x="95.1" y="48">M3_LED</text>
<text x="36.2" y="58.2">MOTOR</text>
<text x="40.8" y="55.6">POWER</text>
<text x="64.2" y="56.9">M2_LED</text>
<text x="64.2" y="54.4">CTL_ESC1</text>
<text x="92.6" y="54.4">CTL_ESC3</text>
<text x="95.1" y="56.9">M4_LED</text>
<text x="118.8" y="55.6">POWER</text>
<text x="123.5" y="58.2">MOTOR</text>
<text x="34.3" y="64.1">esc.sch</text>
<text x="38.4" y="60.7">CONTROL</text>
<text x="64.2" y="64.5">RIBBON_OFDM</text>
<text x="64.2" y="60.7">RIBBON_CAMERA</text>
<text x="83.2" y="64.5">RIBBON_COMPASS</text>
<text x="90.4" y="60.7">RIBBON_API</text>
<text x="116.8" y="64.1">esc.sch</text>
<text x="118.8" y="60.7">CONTROL</text>
<text x="15.2" y="70.5">LED.sch</text>
<text x="21.6" y="67.1">CTRL</text>
<text x="62.2" y="67.9">center.sch</text>
<text x="138.4" y="70.5">LED.sch</text>
<text x="140.4" y="67.1">CTRL</text>
<text x="47.7" y="83.6">RIBBON_CENTER</text>
<text x="45.7" y="88.2">gimbal_power.sch</text>
<text x="47.7" y="86.1">GIMBAL_PWR</text>
<text x="113" y="88.2">vps_sonar.sch</text>
<text x="115" y="84.8">RIBBON_CENTER</text>
<text x="53.4" y="95">RIBBON_OFDM</text>
<text x="115" y="95">RIBBON_CENTER</text>
<text x="47.7" y="97.5">GIMBAL_PWR</text>
<text x="53.3" y="100.1">FLAT_CAMERA</text>
<text x="113" y="98.4">vps_camera.sch</text>
<text x="45.7" y="103.5">camera_encoder.sch</text>
<text x="47.7" y="112.8">GIMBAL_PWR</text>
<text x="53.4" y="110.2">RIBBON_OFDM</text>
<text x="110.5" y="112.4">compass_board.sch</text>
<text x="118.2" y="109">RIBBON_CENTER</text>
<text x="45.7" y="118.7">gimbal_control.sch</text>
<text x="56.3" y="115.3">FLAT_ARMS</text>
<text x="112.4" y="119.1">RIB_CENTER</text>
<text x="47.7" y="125.5">FLAT_MOTOR</text>
<text x="112.4" y="121.7">RIB_CAMERA</text>
<text x="117.3" y="124.2">ANTENNA1</text>
<text x="45.7" y="131.4">gimbal_arm_driver.sch</text>
<text x="58.2" y="128">FLAT_TOP</text>
<text x="117.3" y="129.3">ANTENNA2</text>
<text x="117.3" y="134.4">ANTENNA3</text>
<text x="41.9" y="142.8">gimbal_arm_driver.sch</text>
<text x="43.8" y="139.4">FLAT_MOTOR</text>
<text x="60.8" y="139.4">FLAT_TOP</text>
<text x="117.3" y="139.4">ANTENNA4</text>
<text x="110.5" y="144.1">ofdm_board.sch</text>
<text x="41.9" y="154.3">gimbal_arm_driver.sch</text>
<text x="43.8" y="150.9">FLAT_MOTOR</text>
<text x="60.8" y="150.9">FLAT_TOP</text>
<text x="60.8" y="161">FLAT_TOP</text>
<text x="41.9" y="164.4">camera_sensor_board.sch</text>
</g>
<g font-size="2.1" fill="#0000c2">
<text x="34.3" y="30.7">ESC_Center_board</text>
<text x="113" y="77.7">VPS_board</text>
<text x="43.2" y="79">Gimbal_Top_board</text>
</g>
<g font-size="2.1" fill="#840000">
<text x="49" y="178">This schematic does not aim to be electrically correct, it is conceptual.</text>
<text x="49" y="175">High-level electric schematic of the drone, with all connections between boards marked.</text>
<text x="49" y="184">Sheet: /</text>
<text x="49" y="181">DJI / by enthusiasts</text>
<text x="49" y="186.7">File: phantom_3_pro_overview.sch</text>
<text x="49" y="196.9">KiCad E.D.A. kicad 4.0.6</text>
<text x="49" y="194.1">Size: User</text>
<text x="71" y="194.1">Date:</text>
<text x="134" y="194.1">Rev:</text>
<text x="134" y="196.9">Id: 1/24</text>
</g>
<g font-size="1.8" fill="#840000">
<text x="35" y="11.9">1</text>
<text x="85" y="11.9">2</text>
<text x="135" y="11.9">3</text>
<text x="10.4" y="35.9">A</text>
<text x="156.4" y="35.9">A</text>
<text x="24.9" y="47.5">1</text>
<text x="24.9" y="42.4">2</text>
<text x="24.9" y="45">3</text>
<text x="141.8" y="42.4">1</text>
<text x="141.8" y="47.5">2</text>
<text x="141.8" y="45">3</text>
<text x="24.9" y="53.8">2</text>
<text x="141.8" y="53.8">1</text>
<text x="24.9" y="58.9">1</text>
<text x="24.9" y="56.4">3</text>
<text x="141.8" y="58.9">2</text>
<text x="141.8" y="56.4">3</text>
<text x="10.4" y="85.9">B</text>
<text x="156.4" y="85.9">B</text>
<text x="31.3" y="118.1">2</text>
<text x="31.3" y="115.6">3</text>
<text x="31.3" y="120.6">1</text>
<text x="31.3" y="129.5">3</text>
<text x="10.4" y="135.9">C</text>
<text x="31.3" y="134.6">1</text>
<text x="31.3" y="132.1">2</text>
<text x="156.4" y="135.9">C</text>
<text x="31.3" y="143.5">2</text>
<text x="31.3" y="141">3</text>
<text x="31.3" y="146">1</text>
<text x="10.4" y="185.9">D</text>
<text x="156.4" y="185.9">D</text>
<text x="35" y="199.9">1</text>
<text x="85" y="199.9">2</text>
<text x="135" y="199.9">3</text>
</g>
<g font-size="1.8" fill="#008484">
<text x="22.8" y="38.9">M1</text>
<text x="142.3" y="39.1">M3</text>
<text x="22.8" y="60.5">M2</text>
<text x="142.3" y="60.6">M4</text>
<text x="14.9" y="114.1">Motor_Servo_3Ph</text>
<text x="27.2" y="119">Ph2</text>
<text x="27.2" y="116.5">Ph3</text>
<text x="24.7" y="123.3">M_yaw</text>
<text x="27.2" y="121.5">Ph1</text>
<text x="14.9" y="128.1">Motor_Servo_3Ph</text>
<text x="27.2" y="130.4">Ph3</text>
<text x="141.4" y="128">AE1</text>
<text x="25" y="137.3">M_roll</text>
<text x="27.2" y="135.5">Ph1</text>
<text x="27.2" y="133">Ph2</text>
<text x="141.4" y="133">AE2</text>
<text x="14.9" y="139.5">Motor_Servo_3Ph</text>
<text x="27.2" y="141.9">Ph3</text>
<text x="141.4" y="138.1">AE3</text>
<text x="141.4" y="143.2">AE4</text>
<text x="23.6" y="148.7">M_pitch</text>
<text x="27.2" y="146.9">Ph1</text>
<text x="27.2" y="144.4">Ph2</text>
</g>
</svg>
